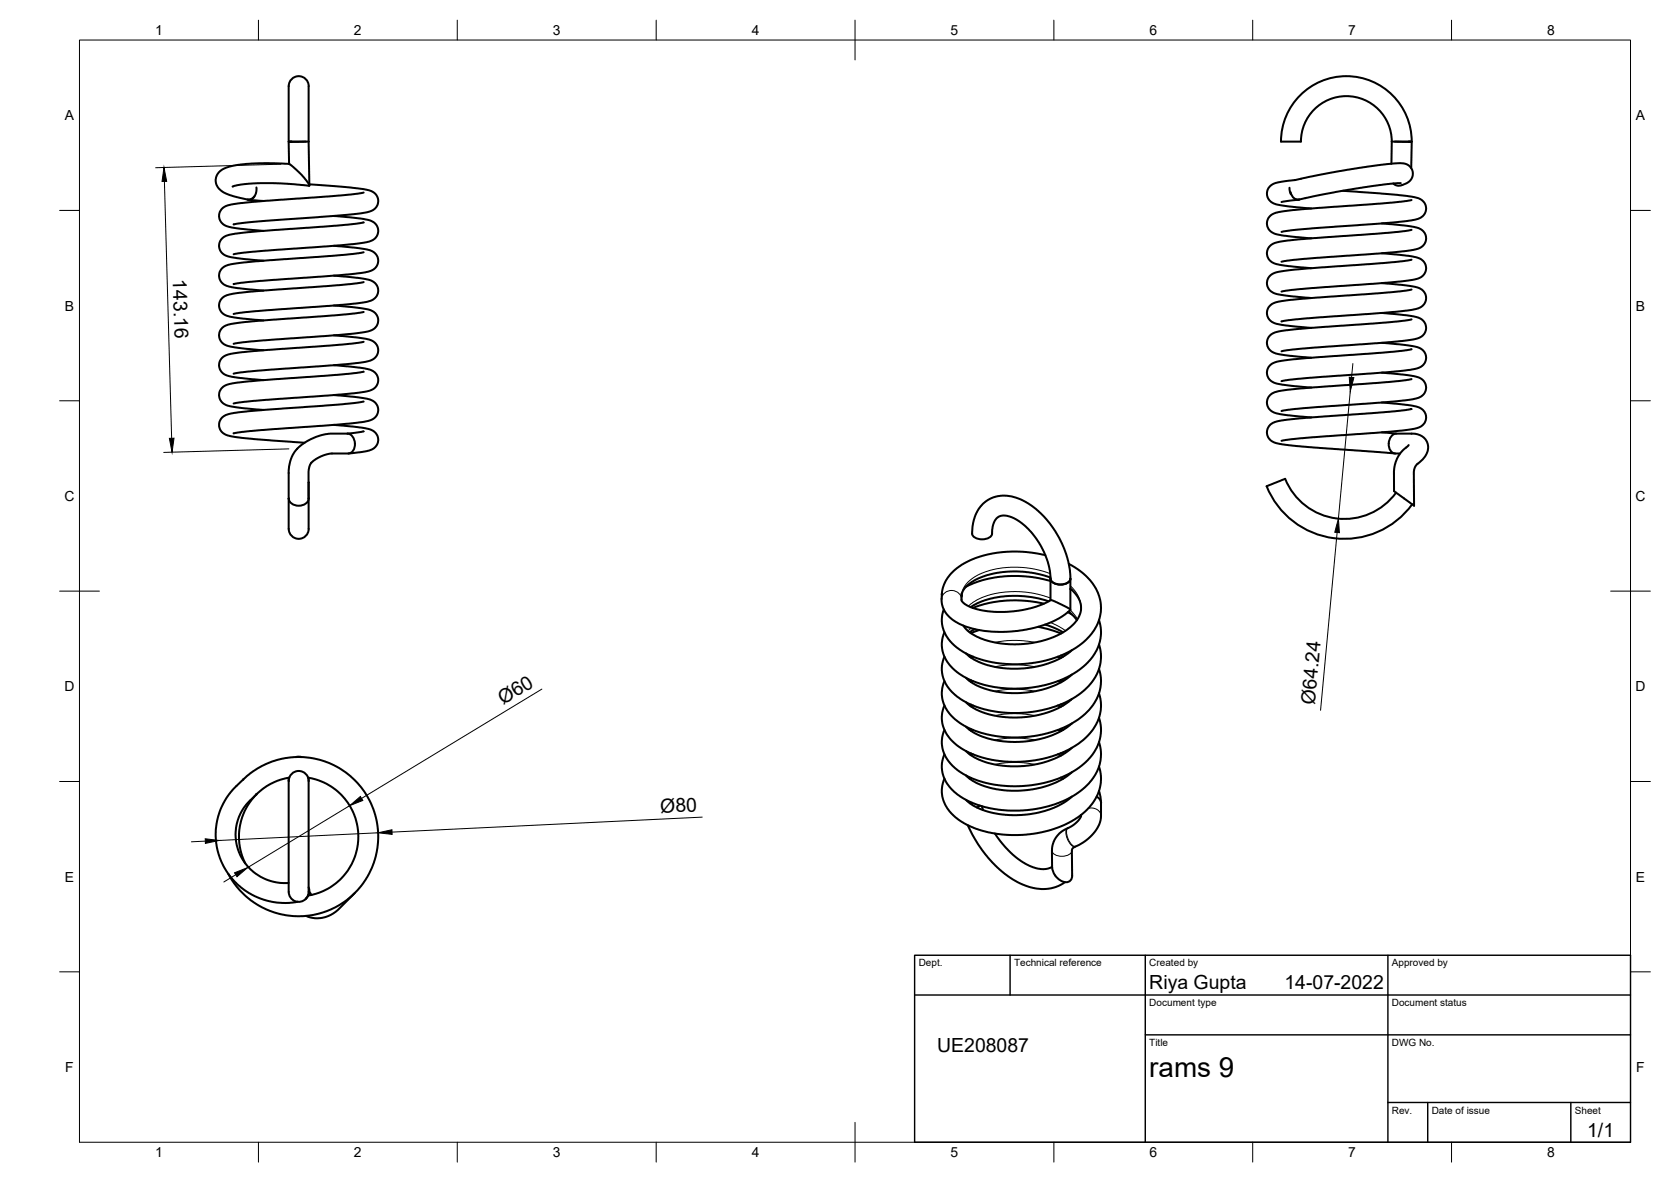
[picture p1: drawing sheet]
<svg xmlns="http://www.w3.org/2000/svg" width="420mm" height="297mm" viewBox="0 0 420 297" stroke-linecap="round" stroke-linejoin="round" font-family="sans-serif">
<!-- layer: Visible -->
<g fill="none" stroke="#000" stroke-width=".51">
<path d="M72.6 21.7v13.9h5M72.6 35.6l.1 5.6M72.6 21.6a2.51 2.51 0 0 1 2.5-2.5 2.51 2.51 0 0 1 2.5 2.5M73.3 35.6h-.7h4.3M77.6 21.7v13.9M77.6 35.6l.2 11M326.4 24.5a16.4 16.4 0 0 1 18.1-4.3 16.4 16.4 0 0 1 10.4 15.4h-4.9a11.5 11.5 0 0 0-11.5-11.4 11.5 11.5 0 0 0-11.4 11.4h-5a16 16 0 0 1 4.3-11.1zM349.9 35.6v5.5M354.2 35.6h.8h-4.3M355 35.6l-.2 6.7M58.5 46.9l2.7-.6 4.2-.3 5.3 .1 7 .6 .1-.1-1.9-2.5-3.2-2.9-6.4-.2-6.4 .4-2.3 .5-1.3 .5-1 .6-.6 .8-.5 1.3 .2 1.2 .6 1.1 1.1 .9 2.6 1 3.6 .9 1-.3 .6-.5M62.5 50.2l3.8 .3"/>
<path d="M64.5 47.1a2.33 2.33 0 0 1-2.3 3M77.8 46.3l12.1 1 2.7 .5 1.3 .5a2.74 2.74 0 0 1 1.1 3.1 2.74 2.74 0 0 1-2.6 1.9l-5.1 .7-22.7 1.7-5.9 .7M83.9 54.3l7.7 .8 1.7 .4 .9 .6a2.78 2.78 0 0 1 .7 3 2.78 2.78 0 0 1-2.6 1.7l-6.9 .9-21.6 1.5-5.1 .7M91.4 55.9l-6.6 .8-19 1.3-6.5 .7-2.4 .5-1.2 .9a2.84 2.84 0 0 0-.2 3 2.84 2.84 0 0 0 2.6 1.5l8.2 .9M91.4 48.4l-5.9 .7-24.8 1.9-3.4 .6-1.5 .9a2.78 2.78 0 0 0-.4 2.9 2.78 2.78 0 0 0 2.5 1.7l8.3 .9M324.2 47.2l.4 1.6M324.5 48.3a1.94 1.94 0 0 0 2.2 1.8M325.6 45.3l11.2-2.3 11-1.7 4.5-.3 1.1 .2 1.1 .6 .5 .8 .3 1-.2 1-.6 .9-.9 .6-1.5 .5h-.9l-.8-.5M325.6 45.2l-4.8 .8-1.1 .5-.5 .5a2.84 2.84 0 0 0-.2 3 2.84 2.84 0 0 0 2.6 1.5l8.1 .9M326.4 50.2l-4.2 .6M337.6 47.9l15.8 1.3 2.3 .4 1.6 .6a2.78 2.78 0 0 1 1.1 3.1 2.78 2.78 0 0 1-2.7 1.9l-8.4 1-21.2 1.5-3.9 .6M347.4 56.1l8.1 .9 1.1 .3 1.1 .7a2.79 2.79 0 0 1 .6 3 2.79 2.79 0 0 1-2.6 1.7l-5.5 .7-22.1 1.6-5.9 .8"/>
<path d="M352.2 46l-3.3 .3-5.9 .8-7.3 1.2-9.1 1.9-.9-.2M354.9 57.8l-6.2 .7-24.7 1.9-3.4 .6-1.3 .8a2.79 2.79 0 0 0-.4 3.1 2.79 2.79 0 0 0 2.6 1.6l8.2 .9M354.9 50.3l-5.1 .6-24.5 1.9-4.4 .6-1.4 .8a2.79 2.79 0 0 0-.7 3.1 2.79 2.79 0 0 0 2.7 1.7l8.2 .9M83.9 61.8l8.1 .8 1.2 .3 1 .7a2.77 2.77 0 0 1 .6 3 2.77 2.77 0 0 1-2.5 1.7l-4.9 .7-21.8 1.6-6.9 .8M83.9 69.3l8.1 .8 1.4 .4 .8 .6a2.79 2.79 0 0 1 .6 3 2.79 2.79 0 0 1-2.5 1.7l-6.2 .8-21.6 1.6-5.8 .7M83.9 76.8l8.3 .9 1.1 .3 1.1 .7a2.79 2.79 0 0 1 .4 3 2.79 2.79 0 0 1-2.5 1.6l-7.4 .9-21.5 1.6-4.7 .6M91.4 78.4l-7.3 .9-22.9 1.7-3.8 .6-1 .4-.6 .5a2.83 2.83 0 0 0-.4 3.1 2.83 2.83 0 0 0 2.7 1.5l8.1 .9M91.4 70.9l-6.4 .8-24.6 1.9-3.3 .6-.8 .4-.6 .5a2.86 2.86 0 0 0-.2 3 2.86 2.86 0 0 0 2.6 1.5l8.2 .9M91.4 63.4l-5.2 .7-25 1.9-3.7 .6-1.1 .4-.6 .5a2.83 2.83 0 0 0-.4 3.1 2.83 2.83 0 0 0 2.7 1.5l8.1 .9M347.4 63.7l7.9 .8 1.7 .5 .9 .7a2.84 2.84 0 0 1 .3 3 2.84 2.84 0 0 1-2.6 1.6l-7 .8-21.5 1.5-4.9 .7M347.4 71.1l8.4 1 1.3 .4 .8 .6a2.8 2.8 0 0 1 .4 3 2.8 2.8 0 0 1-2.6 1.6l-8.3 1-21.3 1.5-3.9 .6M347.4 78.6l8.1 .9 1.5 .5 .9 .7a2.81 2.81 0 0 1 .3 3 2.81 2.81 0 0 1-2.5 1.5l-6.2 .8-21.8 1.6-5.5 .7"/>
<path d="M354.9 72.8l-5.5 .7-24.7 1.8-3.8 .6-1.4 .8a2.78 2.78 0 0 0-.7 3.1 2.78 2.78 0 0 0 2.7 1.7l8.2 .9M354.9 65.3l-7.1 .8-22.3 1.7-4.3 .6-1.7 .8a2.81 2.81 0 0 0-.6 3.1 2.81 2.81 0 0 0 2.7 1.7l8.1 .9M83.9 84.3l8.1 .8 1.4 .4 .8 .6a2.77 2.77 0 0 1 .6 3 2.77 2.77 0 0 1-2.5 1.7l-5.6 .8-21.5 1.5-6.5 .8M83.9 91.8l7.7 .8 1.7 .4 .9 .6a2.79 2.79 0 0 1 .6 3 2.79 2.79 0 0 1-2.5 1.7l-6.7 .9-21.6 1.5-5.3 .7M83.9 99.3l8.3 .9 1.4 .4 .8 .6a2.77 2.77 0 0 1 .4 3 2.77 2.77 0 0 1-2.5 1.6l-4.7 .7-22 1.6-6.9 .8M91.4 93.4l-6.8 .8-24.7 1.9-2.8 .6-1.3 .8a2.87 2.87 0 0 0-.3 3.1 2.87 2.87 0 0 0 2.7 1.6l8 .8M91.4 85.9l-5.7 .7-24.8 1.9-3.4 .6-.9 .3-.8 .6a2.8 2.8 0 0 0-.4 3 2.8 2.8 0 0 0 2.6 1.6l8.3 .9M347.4 86.2l8.1 .8 1.4 .4 1 .7a2.81 2.81 0 0 1 .4 3 2.81 2.81 0 0 1-2.6 1.6l-7.6 .9-21.5 1.6-4.4 .6M347.4 93.6l8.3 1 1.2 .3 1 .8a2.83 2.83 0 0 1 .3 3 2.83 2.83 0 0 1-2.6 1.6l-5.4 .6-21.8 1.6-6.2 .8M354.9 95.3l-5.9 .7-24.8 1.9-3.6 .6-1.3 .8a2.79 2.79 0 0 0-.4 3.1 2.79 2.79 0 0 0 2.6 1.6l8.2 .9M354.9 87.8l-4.8 .6-24.6 1.9-4.3 .6-1.7 .8a2.79 2.79 0 0 0-.7 3.1 2.79 2.79 0 0 0 2.7 1.7l8.2 .9M354.9 80.3l-6.6 .8-24.8 1.9-2.9 .5-1.1 .7a2.8 2.8 0 0 0-.7 3.1 2.8 2.8 0 0 0 2.7 1.7l8.2 .9"/>
<path d="M83.9 106.8l8.1 .8 1.6 .5 1 .8a2.87 2.87 0 0 1-2.5 4.5l-4.4 .5M87.4 109a2.77 2.77 0 0 1 1.4 4.2l-.7 .7-.5 .1h-4.3l-1.5 .3-2.3 1-1.2 1-.5 1-.2 1.2v6.8M91.4 108.4l-4 .6h-4.4l-1.9 .3-3.3 1.3-2.7 1.8-1.5 1.9-.9 2.9-.1 8.1M91.4 100.9l-5.3 .7-23.8 1.8-4.3 .5-1.5 .6a2.76 2.76 0 0 0-1.3 3.1 2.76 2.76 0 0 0 2.8 2l5.7 .7 12.9 1M347.4 108.7l3.7 .3 5.2 .1 .9 .3 .9 .6 .9 1.6 .1 1.2-.5 1.4-.8 1.2-1.7 1.5-.5 1.2v9l-5.1-3.7v-4.5a8.5 8.5 0 0 1 3.7-7M347.4 101.1l7.8 .9 1.6 .4 1.1 .7a2.81 2.81 0 0 1 .4 3 2.81 2.81 0 0 1-2.6 1.6l-6.9 .8-21.5 1.6-5.1 .7M351.1 109a2.77 2.77 0 0 0-1.5 4.2 2.09 2.09 0 0 0 2.4 .8M354.9 102.8l-5.4 .7-21.3 1.5-6 .7-1.6 .4-1 .5-.7 .8-.3 .9 .1 1.1 .6 1.1 1.1 .7 1.5 .4 6.9 .7 21.8 1.6M72.6 125.3v6.6a2.7 2.7 0 0 0 1 2.9 2.7 2.7 0 0 0 3.1 .1 2.5 2.5 0 0 0 .9-2M72.6 125.3h.1M77.6 125.3v7.6M77.6 121.3v4"/>
<path d="M77.6 121.2v.1M77.6 125.3a2.66 2.66 0 0 1-4.3 1.3l-.6-.8-.1-.5M262.8 139.5l-4.7-.8-4.8-.1-3.8 .5-4.4 1.2-3.2 1.6-1.4 1-1.4 1.3-.9 1.1-.8 1.5-.6 2.7M318.5 122.2a21.1 21.1 0 0 0 36.6 4.5M323.1 120.3l-4.6 1.9M323.1 120.3a16.1 16.1 0 0 0 27.9 3.5M236.8 149.5v1.7a7.6 7.6 0 0 0 5.5 6l2.7 .9 4.2 .6 3.7 .1 4.2-.4 4-.9 3.3-1.2 2.3-1.2 2.4-1.8M236.9 149.1l-.1 .4M241.8 149.2v.7M241.8 149.8l.1 1.3 1.1 1 2.4 .9 2.9 .6 4.3 .2 4.7-.5 4-1.1 2.9-1.4 3.8 1.7 .8 .4 .3 .4M245.1 158.1l-1.3 .8M246.2 158.3l-2.1 .8"/>
<path d="M261 157.5l2.6 .6 3.2 1.1M262.5 151.7l-4.1-.7-5-.1-4.5 .6-4.3 1.3M262.8 157l2.1 .7 2.4 1.2M263.7 151.1l-2.6-.7-3.4-.6h-4.9l-2.9 .4-2.4 .7-1.8 .7-1.6 1M264.1 145.4l-.4-3.5-1.3-3.3-1.1-2.2-1.2-1.7-2.5-2.7-1.5-1.1-1.7-.9-1.2-.4h-1.2l-.9 .3-.9 .8-.5 1.1-.2 1.2a2.11 2.11 0 0 1-2.6 2.5 2.07 2.07 0 0 1-2.5-1.7 8.9 8.9 0 0 1 4.6-8.5l1.5-.5 1.8-.2a15 15 0 0 1 10.8 5.9l2.2 3 2.4 4.7a20.4 20.4 0 0 1 1.4 7.2v7.9M264.1 146l-2.7-.7-2.8-.4-2.5-.2-3.6 .1-2.4 .3-3.2 .7-4 1.7M264.1 145.1l-3.8-1-3.2-.4-3.6-.1-3.6 .5-2.8 .8-2.8 1.4-1.8 1.7-.6 1-.1 .7M264.1 145.4v5.4M268.5 153.8l1 .6M268.7 153.7l2.1 2.1M268.7 141.7l2.3 1.3 1.5 1.2 2 2.1a10.3 10.3 0 0 1-1.5 14.5l-1.6 1.4-2.2 1.4-4.2 1.8-4 1-5.1 .5h-2.9l-2.9-.4-4.3-1-3.5-1.6-1.9-1.3-1.4-1.3a7.7 7.7 0 0 1-1.7-8.1M269.1 147.9l1.4 1.4 .7 1.2a5.9 5.9 0 0 1-2.5 7.5l-3 1.8-3.6 1.2-3.5 .7-4.5 .2-3.7-.4-3.6-1-2.8-1.5-1.8-1.8"/>
<path d="M269.1 148l.4 .3M269.2 145.4a2.2 2.2 0 0 1-2.5 1.5 2.25 2.25 0 0 1-2.6-1.4M276.3 155.8l.5 2.8-.4 3-1.3 2.9-2.1 2.5-2.7 2.1-3.3 1.7-3.8 1.2-4.5 .9-5.2 .1-4.7-.6-4.4-1.3-3-1.6-2.3-2-.9-1.1-.8-1.5-.4-1.4-.2-1.9 .7-2.7M244.1 177.1l-.3 .2M244.1 170.9l-.3 .3M244.1 164.8l-.3 .2M244.7 165l-.6 .3M244.7 171.2l-.6 .2M244.7 177.3l-.6 .2M266 165l.8 .3M266 171.2l.8 .3M266 177.3l.8 .3"/>
<path d="M266.8 177l.5 .3M266.8 170.9l.5 .3M266.8 164.7l.5 .3M269.5 169.5l-2.4 1.8-3.6 1.6-3.7 .9-3.9 .4-3.5-.1-4.2-.9-2.9-1.1-2.4-1.8M269.5 175.7l-2.4 1.7-3.4 1.6-3.1 .8-4.9 .5-4.3-.2-3.8-.9-3-1.4-1.7-1.3M269.5 163.4l-2.2 1.7-3.8 1.7-3.4 .8-4.2 .4-3.8-.1-3.7-.7-3.4-1.4-2.1-1.6M276.3 162l.5 2.8-.4 3-.6 1.5-.9 1.6-2 2.4-2.4 1.8-3.3 1.7-3.5 1.2-5.3 1-4.9 .2-4.4-.6-4.1-1.2-3.6-1.8-2.3-2-.9-1.1-.9-1.6-.4-1.7-.1-1.5 .7-2.7M276.3 168.1l.5 2.8-.4 3-.6 1.7-.9 1.5-2 2.3-1.8 1.4-1.9 1.2-3 1.4-4.3 1.2-3.8 .6-4.9 .1-3.9-.5-4.3-1.2-3.6-1.9-1.3-1-1.4-1.4-1.4-2.5-.4-1.3-.1-1.6 .7-2.7M276.3 174.2l.5 2.8-.4 3.1-.5 1.3-1 1.8-2.2 2.5-1.6 1.3-1.9 1.1-3.2 1.5-4.1 1.2-4 .6h-4.9l-4.7-.7-3.9-1.3-3.3-1.8-1.5-1.2-1.1-1.3-1.4-2.7-.3-2.4 .7-2.7M61.2 195.9h-.1M64.5 199.6l-3.1 3.3-1.6 3.1-.4 2-.2 1.8 .3 2.3 .6 2 .9 1.9 1.1 1.5 1.5 1.5 1.7 1.2 1.5 .8 1.8 .6 2.1 .3h1.9M64.5 199.6l-1 1.1a15 15 0 0 0-1.8 16.3"/>
<path d="M64.5 199.6h.1M72.6 196.3v26.8a2.76 2.76 0 0 0 3.5 3.3l.8-.5M72.6 195.4v.9M72.6 196.3a2.51 2.51 0 0 1 2.5-2.6 2.51 2.51 0 0 1 2.5 2.6M72.7 195.4a15.3 15.3 0 0 0-8.2 4.2M74.4 190.2h1.4M77.4 195.4a15 15 0 0 1 12.7 14.8 15 15 0 0 1-12.6 14.9M77.6 195.4v28.8l-.2 1-.5 .7 .5-.6 .3-.8 .1-.7-.2-.8M244.1 195.5l-.3 .2M244.1 189.3l-.3 .3M244.1 183.2l-.3 .2M244.7 183.4l-.6 .2"/>
<path d="M244.7 189.6l-.6 .2M266 183.4l.8 .3M266 189.6l.8 .3M266.8 195.4l.5 .3M266.8 189.3l.5 .3M266.8 183.1l.5 .3M269.5 194.1l-2.6 1.8-3.4 1.5-3.7 .9-3.9 .4-3.5-.1-4-.8-3.1-1.2-2.4-1.7M269.5 187.9l-2.4 1.8-3.6 1.6-3.4 .9-4.2 .4-3.8-.2-3.5-.6-3.6-1.5-2.1-1.6M269.5 181.8l-2.2 1.7-3.4 1.5-3.6 1-4.1 .4-4.1-.1-3.5-.7-3.3-1.2-2.4-1.8M276.3 180.4l.5 2.8-.4 3-1.3 2.8-2.1 2.5-2.7 2.1-3.3 1.7-3.8 1.3-4.5 .8-5.2 .2-4.7-.6-4.4-1.4-3-1.6-2.3-2-.9-1.1-.9-1.6-.4-1.7-.1-1.5 .7-2.7M276.3 186.5l.5 2.8-.3 2.8-1.1 2.7-.9 1.2-1.6 1.8-2.8 2.1-2.9 1.5-3.5 1.2-5.3 1-4.9 .1-4.4-.6-4.3-1.2-3.4-1.8-2.3-2-.9-1-.9-1.7-.4-1.6-.1-1.5 .7-2.7M276.3 192.6l.5 2.8-.4 3-.6 1.8-.9 1.4-2 2.3-2.9 2.1-3.8 1.9-4.3 1.3-3.8 .5-4.9 .1-4.6-.6-3.8-1.2-3.4-1.7-1.3-1-1.4-1.5-1.4-2.5-.4-1.2-.1-1.7 .7-2.7"/>
<path d="M276.3 198.8l.4 1.5 .1 1.5M57.4 219.6a20 20 0 0 0 28.7 7.4 20 20 0 0 0 4.6-29.3 20 20 0 0 0-29.6-1.8l-1.7 1.6a17.2 17.2 0 0 0-3.1 20.3 17.2 17.2 0 0 0 18.6 8.8M243.3 207.4l2.4 4.5 2.7 3.6 3.4 3.4 3.3 2.4 3.5 1.5 3.3 .6 3-.3 1.4-.5 1.5-.9M244.4 201.7l-.5 .2M246.4 202.4l-.8 .5M246.9 202.6l.3 1M250.1 209.5l2.4 3.1a15.1 15.1 0 0 0 9.7 5.8l1.2-.1 1.1-.5M264.6 217.9a3.9 3.9 0 0 0 3.9 3.8 1.49 1.49 0 0 0 1.1-1.7M269.5 200.2l-2.4 1.8-3.4 1.5-3.1 .8-4.9 .6-4.3-.3-3.6-.8-3-1.3-1.9-1.5M271.8 204.8v.2M271.8 205l-1.2 1.7-1.9 1.3a6.2 6.2 0 0 0-4.2 5.8v4.2M275.7 200.2l.7 .5 .5 1.1"/>
<path d="M276.8 201.8v3.8l-.3 1.4-.7 1.3-1.2 1.5-1.4 1.3-1.8 1.2-1.3 .6-.5 .5v6.7M77.8 224.1l.5 .8M89.2 224.4l-4.4 4.4-1.8 1.2-1.4 .5-1.6 .3-1.7-.2-1.4-.4"/>
</g>
<!-- layer: Visible Narrow -->
<g fill="none" stroke="#000" stroke-width=".25">
<path d="M236.8 150.5a2.53 2.53 0 0 1 2.6-2.1 2.53 2.53 0 0 1 2.4 2.3M241.7 150.1l.1 .8M244.2 157.9l-.8 .7M264.1 144.2l-3.9-1.2-3.4-.4h-3.3l-3.9 .6-3.3 1.1-2.5 1.6-1.5 1.8-.5 2M264.1 156.4l2 1 1.8 1.1M264.1 150.3l-3.4-1a22 22 0 0 0-16 2l-1.2 1M269.1 153.3l1.8 2.3M269.1 147.2l1.1 1.1 .9 1.4 .5 1.2 .2 1.9M243.5 176.8l-.1 .2M243.5 170.7l-.1 .1M243.5 164.5l-.1 .2M250.1 179.8l4.7-.5 2.9 .2 2.6 .3"/>
<path d="M250.1 173.7l2.1-.3 2.9-.2 2.6 .1 2.6 .4M250.1 167.6l4.3-.5 3 .1 2.9 .4M250.1 161.4l4.3-.5 3 .1 2.9 .4M267.6 176.6l.3 .3M267.6 170.5l.3 .3M267.6 164.4l.3 .2M243.5 195.2l-.1 .2M243.5 189.1l-.1 .1M243.5 182.9l-.1 .2M250.1 192.1l4.3-.5 3 .1 2.9 .4M250.1 186l4.3-.5 3 .1 2.9 .4M267.6 195.1l.3 .2"/>
<path d="M267.6 188.9l.3 .3M267.6 182.8l.3 .2M268.4 208.1a2.34 2.34 0 0 0 0 2.8l.6 1.1a1.36 1.36 0 0 0 1.3 .8M268.6 208.1a2.34 2.34 0 0 0 0 2.7l.6 1.1a1.36 1.36 0 0 0 1.3 .8M269.5 213.7a2.21 2.21 0 0 1-2.5 1.5 2.21 2.21 0 0 1-2.5-1.4M271.9 204.8l-.1 .2M273.7 203.1a2.45 2.45 0 0 1 3.2 2"/>
</g>
<!-- layer: Border -->
<g fill="none" stroke="#000" stroke-width=".25">
<path d="M20 10.1h390v276.9h-390zM65 5.1v5M115 5.1v5M165 5.1v5M215 5.1v10M265 5.1v5M315 5.1v5M365 5.1v5M15 52.9h5M410 52.9h5M15 100.7h5M410 100.7h5"/>
<path d="M15 148.6h10M405 148.6h10M15 196.4h5M410 196.4h5M15 244.2h5M410 244.2h5M65 287v5M115 287v5M165 287v5M215 282.1v9.9M265 287v5M315 287v5"/>
<path d="M365 287v5"/>
</g>
<!-- layer: TitleBlock -->
<path d="M230 240.1h180v46.9h-180zM230 250h180M254 240.1v9.9M288 240.1v46.9M349 240.1v46.9M288 260.1h122M349 277.1h61M359 277.1v9.9M395 277.1v9.9" fill="none" stroke="#000" stroke-width=".36"/>
<!-- layer: Dimensions -->
<path d="M41.3 45.6l1.9 64.5M70.6 41.3l-31.5 .8M339.5 98.3l-3 32M340.2 91.4l-.4 3.5M72.6 112.8l-31.4 .9M336.2 133.8l-4.2 44.7M136.2 173.2l-45.3 27.4M51.6 211.4l-3.5 .1M59.3 219.8l-3 1.8M87.9 202.5l-25.6 15.5M95.1 209.3l-40 1.9M176.6 205.3l-78 3.8" fill="none" stroke="#000" stroke-width=".25"/>
<path d="M41.2 42.1l.7 3.5h-1.2zM339.3 94.8l1.1 .1-.9 3.4zM42.6 110.2l1.2-.1-.5 3.6zM336.5 130.3l.3 3.6-1.2-.1zM51.6 210.8l3.5 .4-3.5 .7zM59 219.3l3.3-1.3-2.7 2.3zM87.9 202.5l2.7-2.3 .6 1zM95.1 209.3l3.5-.8v1.2z" fill="#000" stroke="#000" stroke-width=".25"/>
<text font-size="7" x="289" y="270.6">rams 9</text>
<g font-size="4.9">
<text x="43.5" y="70.2" transform="rotate(88 43.5 70.2)">143.16</text>
<text x="126.6" y="177.2" transform="rotate(-31 126.6 177.2)">Ø60</text>
<text x="330.6" y="177.2" transform="rotate(-85 330.6 177.2)">Ø64.24</text>
<text x="166.1" y="204.3" transform="rotate(-3 166.1 204.3)">Ø80</text>
<text x="289" y="248.5">Riya Gupta</text>
<text x="323" y="248.5">14-07-2022</text>
<text x="235.6" y="264.4">UE208087</text>
<text x="399.1" y="285.7">1/1</text>
</g>
<g font-size="3.5">
<text x="39" y="8.8">1</text>
<text x="89" y="8.8">2</text>
<text x="139" y="8.8">3</text>
<text x="189" y="8.8">4</text>
<text x="239" y="8.8">5</text>
<text x="289" y="8.8">6</text>
<text x="339" y="8.8">7</text>
<text x="389" y="8.8">8</text>
<text x="16.3" y="30.2">A</text>
<text x="411.3" y="30.2">A</text>
<text x="16.3" y="78">B</text>
<text x="411.3" y="78">B</text>
<text x="16.2" y="125.9">C</text>
<text x="411.2" y="125.9">C</text>
<text x="16.2" y="173.7">D</text>
<text x="411.2" y="173.7">D</text>
<text x="16.3" y="221.6">E</text>
<text x="411.3" y="221.6">E</text>
<text x="16.4" y="269.4">F</text>
<text x="411.4" y="269.4">F</text>
<text x="39" y="290.8">1</text>
<text x="89" y="290.8">2</text>
<text x="139" y="290.8">3</text>
<text x="189" y="290.8">4</text>
<text x="239" y="290.8">5</text>
<text x="289" y="290.8">6</text>
<text x="339" y="290.8">7</text>
<text x="389" y="290.8">8</text>
</g>
<g font-size="2.5">
<text x="231" y="242.9">Dept.</text>
<text x="255" y="242.9">Technical reference</text>
<text x="289" y="242.9">Created by</text>
<text x="350" y="242.9">Approved by</text>
<text x="289" y="252.8">Document type</text>
<text x="350" y="252.8">Document status</text>
<text x="289" y="262.9">Title</text>
<text x="350" y="262.9">DWG No.</text>
<text x="350" y="279.9">Rev.</text>
<text x="360" y="279.9">Date of issue</text>
<text x="396" y="279.9">Sheet</text>
</g>
</svg>
